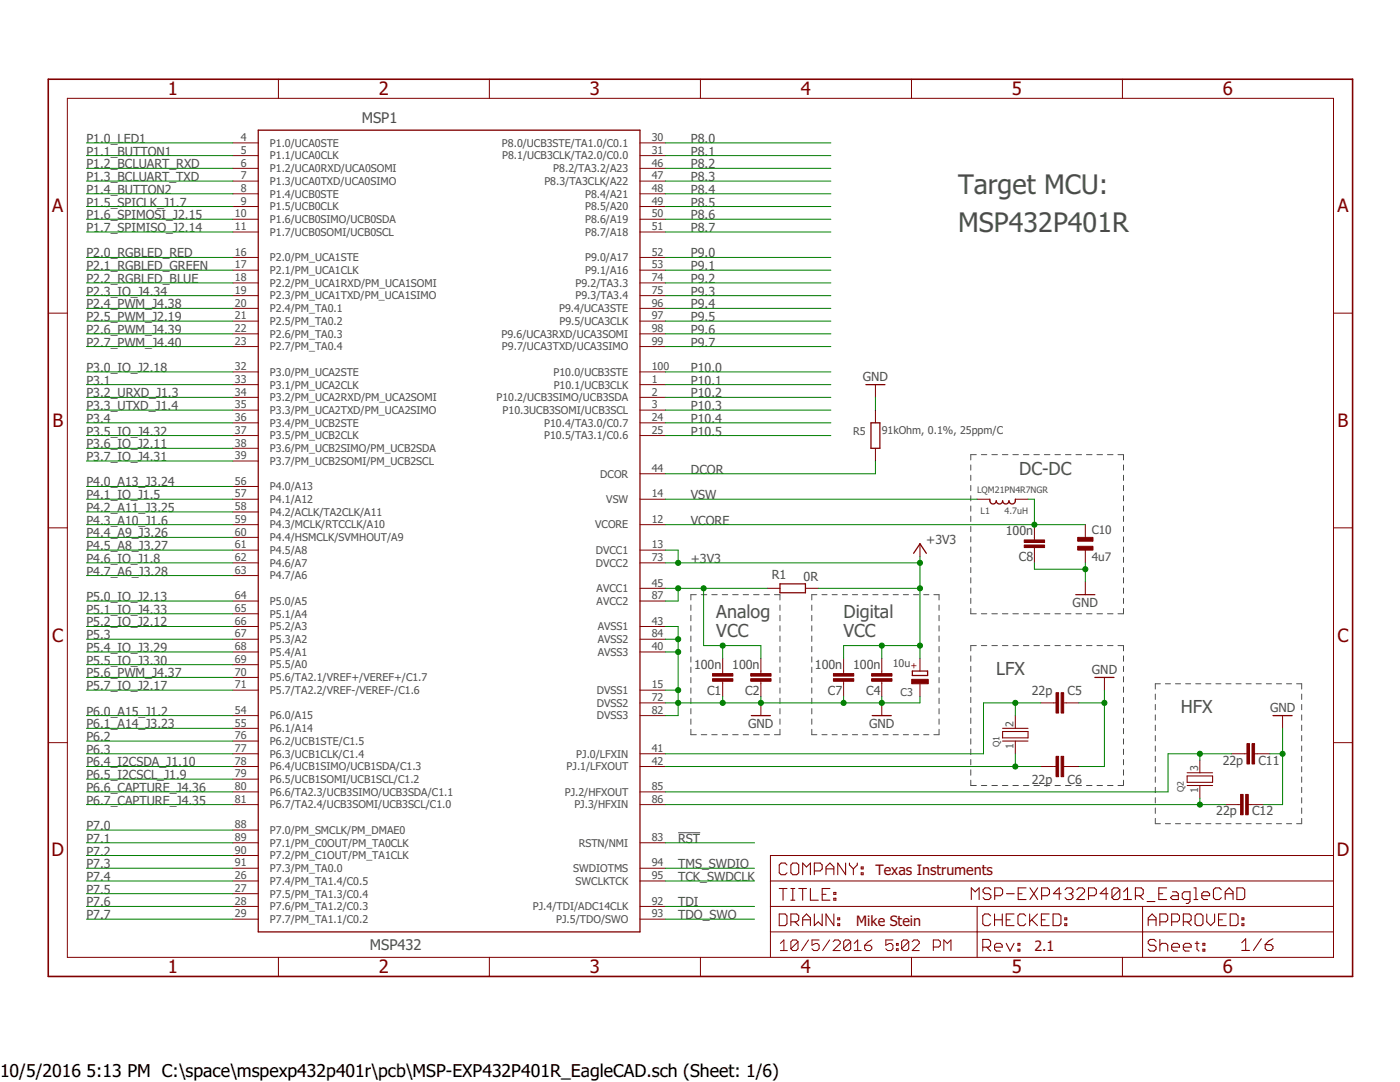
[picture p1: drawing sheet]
<svg xmlns="http://www.w3.org/2000/svg" width="279mm" height="216mm" viewBox="0 0 279 216" stroke-linecap="round" stroke-linejoin="round" font-family="sans-serif">
<g fill="none" stroke="#505050" stroke-width=".2">
<path d="M193.7 92.8v1M193.7 94.8v1.1M193.7 96.9v1M193.7 98.9v1M194.8 90.7h-1.1v1.1M195.9 90.7h1M198 90.7h1.1M200 90.7h1.1M202.1 90.7h1.1M204.2 90.7h1.1M206.3 90.7h1.1M208.4 90.7h1.1"/>
<path d="M210.5 90.7h1.1M212.6 90.7h1.1M214.7 90.7h1.1M216.8 90.7h1.1M218.9 90.7h1.1M221 90.7h1.1M223.1 90.7h1.1v1.1M224.2 92.8v1M224.2 94.8v1.1M224.2 96.9v1M224.2 98.9v1M139 118.7h-1.1v1"/>
<path d="M140 118.7h1.1M142 118.7h1.1M144.1 118.7h1.1M146.2 118.7h1.1M148.3 118.7h1.1M150.4 118.7h1.1M152.5 118.7h1.1M154.6 118.7h1.1v1M163 118.7h-1v1M164 118.7h1.1M166.1 118.7h1M168.1 118.7h1"/>
<path d="M170.1 118.7h1.1M172.1 118.7h1.1M174.2 118.7h1M176.2 118.7h1M178.2 118.7h1.1M180.3 118.7h1M182.3 118.7h1M184.3 118.7h1.1M186.4 118.7h1v1M193.7 101v1M193.7 103v1.1M193.7 105.1v1"/>
<path d="M193.7 107.1v1M193.7 109.1v1.1M193.7 111.2v1M193.7 113.2v1.1M193.7 115.3v1M193.7 117.3v1.1M193.7 119.4v1M224.2 101v1M224.2 103v1.1M224.2 105.1v1M224.2 107.1v1M224.2 109.1v1.1"/>
<path d="M224.2 111.2v1M224.2 113.2v1.1M224.2 115.3v1M224.2 117.3v1.1M224.2 119.4v1M137.9 120.7v1.1M137.9 122.8v1.1M137.9 124.9v1M137.9 126.9v1.1M137.9 129v1.1M137.9 131.1v1M137.9 133.1v1.1"/>
<path d="M137.9 135.2v1M137.9 137.3v1M137.9 139.3v1.1M155.7 120.7v1.1M155.7 122.8v1.1M155.7 124.9v1M155.7 126.9v1.1M155.7 129v1.1M155.7 131.1v1M155.7 133.1v1.1M155.7 135.2v1M155.7 137.3v1"/>
<path d="M155.7 139.3v1.1M162 120.7v1.1M162 122.8v1.1M162 124.9v1M162 126.9v1.1M162 129v1.1M162 131.1v1M162 133.1v1.1M162 135.2v1M162 137.3v1M162 139.3v1.1M187.4 120.7v1.1"/>
<path d="M187.4 122.8v1.1M187.4 124.9v1M187.4 126.9v1.1M187.4 129v1.1M187.4 131.1v1M187.4 133.1v1.1M187.4 135.2v1M187.4 137.3v1M187.4 139.3v1.1M193.7 121.4v1.1h1.1M193.7 130.9v1.1M193.7 132.9v1.1"/>
<path d="M193.7 135v1.1M193.7 137.1v1.1M193.7 139.1v1.1M194.8 128.8h-1.1v1.1M195.9 128.8h1M195.9 122.5h1M198 128.8h1.1M198 122.5h1.1M200 128.8h1.1M200 122.5h1.1M202.1 128.8h1.1M202.1 122.5h1.1"/>
<path d="M204.2 128.8h1.1M204.2 122.5h1.1M206.3 128.8h1.1M206.3 122.5h1.1M208.4 128.8h1.1M208.4 122.5h1.1M210.5 128.8h1.1M210.5 122.5h1.1M212.6 128.8h1.1M212.6 122.5h1.1M214.7 128.8h1.1M214.7 122.5h1.1"/>
<path d="M216.8 128.8h1.1M216.8 122.5h1.1M218.9 128.8h1.1M218.9 122.5h1.1M221 128.8h1.1M221 122.5h1.1M223.1 128.8h1.1v1.1M224.2 121.4v1.1h-1.1M224.2 130.9v1.1M224.2 132.9v1.1M224.2 135v1.1M224.2 137.1v1.1"/>
<path d="M224.2 139.1v1.1M230.6 138.5v1.1M231.6 136.4h-1v1.1M232.6 136.4h1M234.6 136.4h1M236.6 136.4h1M238.6 136.4h1M240.6 136.4h1.1M242.7 136.4h1M244.7 136.4h1M246.7 136.4h1M248.7 136.4h1"/>
<path d="M250.7 136.4h1M252.7 136.4h1M254.7 136.4h1.1M256.8 136.4h1M258.8 136.4h1v1.1M259.8 138.5v1.1M137.9 141.4v1.1M137.9 143.5v1M137.9 145.5v1.1h1.1M140 146.6h1.1M142 146.6h1.1M144.1 146.6h1.1"/>
<path d="M146.2 146.6h1.1M148.3 146.6h1.1M150.4 146.6h1.1M152.5 146.6h1.1M155.7 141.4v1.1M155.7 143.5v1M155.7 145.5v1.1h-1.1M162 145.5v1.1h1M162 141.4v1.1M162 143.5v1M164 146.6h1.1M166.1 146.6h1"/>
<path d="M168.1 146.6h1M170.1 146.6h1.1M172.1 146.6h1.1M174.2 146.6h1M176.2 146.6h1M178.2 146.6h1.1M180.3 146.6h1M182.3 146.6h1M184.3 146.6h1.1M187.4 145.5v1.1h-1M187.4 141.4v1.1M187.4 143.5v1"/>
<path d="M193.7 141.2v1.1M193.7 143.3v1.1M193.7 145.4v1M193.7 147.4v1.1M193.7 149.5v1.1M193.7 151.6v1M193.7 153.6v1.1M193.7 155.7v1h1.1M195.9 156.7h1M198 156.7h1.1M200 156.7h1.1M202.1 156.7h1.1"/>
<path d="M204.2 156.7h1.1M206.3 156.7h1.1M208.4 156.7h1.1M210.5 156.7h1.1M212.6 156.7h1.1M214.7 156.7h1.1M216.8 156.7h1.1M218.9 156.7h1.1M221 156.7h1.1M224.2 141.2v1.1M224.2 143.3v1.1M224.2 145.4v1"/>
<path d="M224.2 147.4v1.1M224.2 149.5v1.1M224.2 151.6v1M224.2 153.6v1.1M224.2 155.7v1h-1.1M230.6 140.6v1M230.6 142.6v1.1M230.6 144.7v1.1M230.6 146.8v1M230.6 148.8v1.1M230.6 150.9v1.1M230.6 153v1"/>
<path d="M230.6 155v1.1M230.6 157.1v1.1M230.6 159.2v1M259.8 140.6v1M259.8 142.6v1.1M259.8 144.7v1.1M259.8 146.8v1M259.8 148.8v1.1M259.8 150.9v1.1M259.8 153v1M259.8 155v1.1M259.8 157.1v1.1"/>
<path d="M259.8 159.2v1M135.3 166.2h4.4M230.6 161.2v1.1M230.6 163.3v1.1h1M232.6 164.4h1M234.6 164.4h1M236.6 164.4h1M238.6 164.4h1M240.6 164.4h1.1M242.7 164.4h1M244.7 164.4h1M246.7 164.4h1"/>
<path d="M248.7 164.4h1M250.7 164.4h1M252.7 164.4h1M254.7 164.4h1.1M256.8 164.4h1M259.8 163.3v1.1h-1M259.8 161.2v1.1"/>
</g>
<path d="M51.5 26h76.2v159.9h-76.2zM172.8 76.8h3.8M173.8 84.4h1.8v5.1h-1.8zM197.5 99.6a.67 .67 0 0 0 .5 .9 .67 .67 0 0 0 .8-.6 .63 .63 0 0 0 .7 .7 .63 .63 0 0 0 .6-.7 .63 .63 0 0 0 .6 .7 .63 .63 0 0 0 .7-.7 .67 .67 0 0 0 .8 .6 .67 .67 0 0 0 .4-.9M155.7 116.5h5v1.8h-5zM182.3 110.4l1.3-1.9 1.3 1.9M214.7 118.7h3.8M182.1 133.9h3v.9h-3zM218.5 135.2h3.8M149.9 142.8h3.9M174.1 142.8h3.8M254.1 142.8h3.8" fill="none" stroke="#800000" stroke-width=".25"/>
<g fill="none" stroke="#800000" stroke-width=".2">
<path d="M13.4 19.6h252.7v171.4h-252.7zM55.6 15.8v3.8M97.7 15.8v3.8M139.8 15.8v3.8M181.9 15.8v3.8M224 15.8v3.8M46.5 28.5h5M46.5 31.1h5M46.5 33.6h5M46.5 36.1h5M46.5 38.7h5M127.7 28.5h5.1"/>
<path d="M127.7 31.1h5.1M127.7 33.6h5.1M127.7 36.1h5.1M127.7 38.7h5.1M46.5 41.2h5M46.5 43.8h5M46.5 46.3h5M46.5 51.4h5M46.5 53.9h5M46.5 56.5h5M46.5 59h5M127.7 41.2h5.1"/>
<path d="M127.7 43.8h5.1M127.7 46.3h5.1M127.7 51.4h5.1M127.7 53.9h5.1M127.7 56.5h5.1M127.7 59h5.1M9.6 62.5h3.8M46.5 76.8h5M46.5 79.3h5M46.5 61.5h5M46.5 64.1h5M46.5 66.6h5"/>
<path d="M46.5 69.2h5M46.5 74.2h5M127.7 76.8h5.1M127.7 79.3h5.1M127.7 61.5h5.1M127.7 64.1h5.1M127.7 66.6h5.1M127.7 69.2h5.1M127.7 74.2h5.1M174.7 76.8v2.5M266.1 62.5h3.8M46.5 99.6h5"/>
<path d="M46.5 81.8h5M46.5 84.4h5M46.5 86.9h5M46.5 89.5h5M46.5 92h5M46.5 97.1h5M127.7 99.6h5.1M127.7 81.8h5.1M127.7 84.4h5.1M127.7 86.9h5.1M127.7 94.5h5.1M174.7 81.8v2.6"/>
<path d="M174.7 89.5v2.5M195 99.6h2.5M202.6 99.6h2.6M9.6 105.3h3.8M46.5 102.2h5M46.5 104.7h5M46.5 107.2h5M46.5 109.8h5M46.5 112.3h5M46.5 114.9h5M46.5 119.9h5M127.7 104.7h5.1"/>
<path d="M127.7 109.8h5.1M127.7 112.3h5.1M127.7 119.9h5.1M127.7 117.4h5.1M153.1 117.4h2.6M160.7 117.4h2.6M183.6 108.5v2.5M206.4 104.7v3M206.4 109.3v3M216.6 104.7v2.5M216.6 109.8v2.5M216.6 116.1v2.6"/>
<path d="M266.1 105.3h3.8M46.5 122.5h5M46.5 125h5M46.5 127.6h5M46.5 130.1h5M46.5 132.6h5M46.5 135.2h5M46.5 137.7h5M127.7 125h5.1M127.7 127.6h5.1M127.7 130.1h5.1M127.7 137.7h5.1"/>
<path d="M144.2 131.4v3M144.2 135.9v3.1M151.8 131.4v3M151.8 135.9v3.1M168.4 131.4v3M168.4 135.9v3.1M176 131.4v3M176 135.9v3.1M183.6 131.4v2.5M183.6 136.4v2.6M220.4 135.2v2.5M9.6 148.2h3.8"/>
<path d="M46.5 153h5M46.5 142.8h5M46.5 145.3h5M46.5 147.9h5M46.5 150.4h5M46.5 155.5h5M46.5 158h5M127.7 140.3h5.1M127.7 153h5.1M127.7 142.8h5.1M127.7 150.4h5.1M127.7 158h5.1"/>
<path d="M151.8 140.3v2.5M176 140.3v2.5M202.6 142.8v2.5M202.6 147.9v2.5M207.7 140.3h3.1M207.7 153h3.1M212.3 140.3h3M212.3 153h3M239.5 151.7v2.5M239.5 156.7v2.6M245.8 150.4h3.1M250.4 150.4h3"/>
<path d="M256 142.8v2.5M266.1 148.2h3.8M46.5 170.7h5M46.5 175.8h5M46.5 160.5h5M46.5 165.6h5M46.5 168.2h5M46.5 173.2h5M46.5 178.3h5M127.7 175.8h5.1M127.7 160.5h5.1M127.7 168.2h5.1"/>
<path d="M127.7 173.2h5.1M153.8 175.8h112.3M244.5 160.5h3.1M249.1 160.5h3.1M266.1 170.7h-112.3v20.3M46.5 180.9h5M46.5 183.4h5M55.6 191v3.8M97.7 191v3.8M127.7 180.9h5.1M127.7 183.4h5.1M139.8 191v3.8"/>
<path d="M153.8 185.9h112.3M153.8 180.9h112.3M155.7 188.3l.7-.7v2.1M155.7 189.7h1.4M159.3 187.9v1.4l-.4 .4h-.7l-.4-.4M159.3 187.9l-.4-.3h-.7l-.4 .3v1.4M159.3 187.9l-1.5 1.4M161.4 187.6l-1.4 2.1M163.5 187.6h-1.4v1l.7-.3h.3l.4 .3v.7l-.4 .4h-.7l-.3-.4M165.6 187.6l-1.4 2.1M166.3 187.9l.3-.3h.7l.4 .3v.4l-1.4 1.4h1.4M169.8 187.9v1.4l-.4 .4h-.7l-.3-.4"/>
<path d="M169.8 187.9l-.4-.3h-.7l-.3 .3v1.4M169.8 187.9l-1.4 1.4M170.5 189.7h1.4M170.5 188.3l.7-.7v2.1M172.6 188.6h1l.4 .4v.3l-.4 .4h-.7l-.3-.4zM174 187.6l-.7 .3-.7 .7M178.2 187.6h-1.4v1l.7-.3h.3l.4 .3v.7l-.4 .4h-.7l-.3-.4M178.9 189.3h.3v.4h-.3zM178.9 188.3h.3v.3h-.3zM181.4 187.9v1.4l-.4 .4h-.7l-.4-.4M181.4 187.9l-.4-.3h-.7l-.4 .3v1.4M181.4 187.9l-1.5 1.4"/>
<path d="M181.9 191v3.8M182.1 187.9l.3-.3h.7l.4 .3v.4l-1.4 1.4h1.4M186.3 189h1l.4-.4v-.7l-.4-.3h-1v2.1M188.4 189.7v-2.1l.7 .7 .7-.7v2.1M195 180.9v10.1M224 191v3.8M228 180.9v10.1"/>
</g>
<g fill="#800000" stroke="#800000" stroke-width=".2">
<path d="M149.8 135.4h4.1v.5h-4.1z"/>
<path d="M149.8 134.4h4.1v.5h-4.1z"/>
<path d="M142.2 135.4h4.1v.5h-4.1z"/>
<path d="M142.2 134.4h4.1v.5h-4.1z"/>
<path d="M211.8 138.2h.5v4.1h-.5z"/>
<path d="M210.8 138.2h.5v4.1h-.5z"/>
<path d="M211.8 150.9h.5v4.1h-.5z"/>
<path d="M210.8 150.9h.5v4.1h-.5z"/>
<path d="M215.1 107.2h3v.8h-3z"/>
<path d="M215.1 109h3v.8h-3z"/>
<path d="M173.9 135.4h4.1v.5h-4.1z"/>
<path d="M173.9 134.4h4.1v.5h-4.1z"/>
<path d="M166.3 135.4h4.1v.5h-4.1z"/>
<path d="M166.3 134.4h4.1v.5h-4.1z"/>
<path d="M181.9 135.6h3.4v.8h-3.4z"/>
<path d="M204.4 108.8h4.1v.5h-4.1z"/>
<path d="M204.4 107.7h4.1v.5h-4.1z"/>
<path d="M249.9 148.4h.5v4h-.5z"/>
<path d="M248.9 148.4h.5v4h-.5z"/>
<path d="M248.6 158.5h.5v4.1h-.5z"/>
<path d="M247.6 158.5h.5v4.1h-.5z"/>
</g>
<g fill="none" stroke="#800000" stroke-width=".21">
<path d="M200.1 146h5.1v1.2h-5.1zM200.1 145.3h5.1M200.1 147.9h5.1M236.9 154.2h5.1M236.9 156.7h5.1M236.9 154.8h5.1v1.3h-5.1zM155.5 177.3h1.6M156.3 177.3v2.3M157.1 172.6l-.4-.4h-.8l-.4 .4v1.6l.4 .3h.8l.4-.3M157.8 177.3h.8M157.8 179.6h.8M158.2 172.2h.8l.4 .4v1.6l-.4 .3h-.8l-.4-.3v-1.6z"/>
<path d="M158.2 177.3v2.3M159.4 177.3h1.6M160.2 174.5v-2.3l.8 .8 .7-.8v2.3M160.2 177.3v2.3M161.7 177.3v2.3h1.6M162.5 173.8h1.2l.4-.4v-.8l-.4-.4h-1.2v2.3M164.1 178.5h.7M164.8 174.5v-1.5l.8-.8 .8 .8v1.5M164.8 173.4h1.6M165.6 177.3h-1.5v2.3h1.5M166.4 178.1h.4v.4h-.4zM166.4 179.2h.4v.4h-.4z"/>
<path d="M168.8 172.2v2.3l-1.6-2.3v2.3M169.5 172.2v.4l.8 .8M170.3 173.4v1.1M171.1 172.2v.4l-.8 .8M171.9 174.2h.4v.3h-.4zM171.9 173h.4v.4h-.4zM193.8 179.5v-2.3l.8 .7 .8-.7v2.3M197.7 177.5l-.3-.3h-.8l-.4 .3v.4l.4 .4h.8l.3 .4v.4l-.3 .4h-.8l-.4-.4M198.5 178.7h1.2l.4-.4v-.8l-.4-.3h-1.2v2.3M200.9 178.3h1.5M203.2 178.3h.8M204.8 177.2h-1.6v2.3h1.6"/>
<path d="M205.5 177.2l1.6 2.3M207.1 177.2l-1.6 2.3M207.9 178.7h1.1l.4-.4v-.8l-.4-.3h-1.1v2.3M211.8 178.3h-1.6l1.2-1.1v2.3M212.6 177.5l.3-.3h.8l.4 .3v.4l-.4 .4M213.3 178.3h.4M213.7 178.3l.4 .4v.4l-.4 .4h-.8l-.3-.4M214.9 177.5l.4-.3h.8l.4 .3v.4l-1.6 1.6h1.6M217.2 178.7h1.2l.4-.4v-.8l-.4-.3h-1.2v2.3M221.1 178.3h-1.5l1.1-1.1v2.3M223.5 177.5l-.4-.3h-.8l-.4 .3v1.6M223.5 177.5v1.6l-.4 .4h-.8l-.4-.4"/>
<path d="M223.5 177.5l-1.6 1.6M224.2 179.5h1.6M224.2 177.9l.8-.7v2.3M226.6 178.7h1.2l.4-.4v-.8l-.4-.3h-1.2v2.3M227.4 178.7l.8 .8M228.9 179.9h1.6M231.3 178.3h.8M232.8 177.2h-1.5v2.3h1.5M234 177.9h.8l.4 .4v1.2h-1.2l-.4-.4 .4-.4h1.2M237.5 179.5h-1.2l-.4-.4v-.8l.4-.4h1.2v2l-.4 .4h-.4M238.3 177.2h.4v2.3M238.3 179.5h.8"/>
<path d="M239.8 178.7h1.6v-.4l-.4-.4h-.8l-.4 .4v.8l.4 .4h.8M243.7 177.5l-.3-.3h-.8l-.4 .3v1.6l.4 .4h.8l.3-.4M244.5 178.3h1.6M244.5 179.5v-1.6l.8-.7 .8 .7v1.6M246.8 177.2h1.2l.4 .3v1.6l-.4 .4h-1.2zM155.5 182.4h1.2l.4 .4v1.5l-.4 .4h-1.2zM157.8 183.9h1.2l.4-.4v-.7l-.4-.4h-1.2v2.3M158.6 183.9l.8 .8M160.2 184.7v-1.5l.8-.8 .7 .8v1.5M160.2 183.5h1.5M162.5 182.4v2.3l.8-.8 .8 .8v-2.3M166.4 182.4v2.3l-1.6-2.3v2.3"/>
<path d="M167.2 184.3h.4v.4h-.4zM167.2 183.2h.4v.3h-.4zM196.1 189h1.2l.4-.4v-.8l-.4-.3h-1.2v2.3M196.9 189l.8 .8M197.7 182.8l-.4-.4h-.8l-.4 .4v1.5l.4 .4h.8l.4-.4M198.5 189h1.5v-.4l-.4-.4h-.7l-.4 .4v.8l.4 .4h.7M198.5 182.4v2.3M198.5 183.5h1.5M200 182.4v2.3M200.8 188.2l.8 1.6 .8-1.6M200.8 183.5h.8M202.4 182.4h-1.6v2.3h1.6"/>
<path d="M203.2 188.2h.3v.4h-.3zM203.2 189.4h.3v.4h-.3zM204.7 182.8l-.4-.4h-.8l-.3 .4v1.5l.3 .4h.8l.4-.4M205.5 182.4v2.3M205.9 183.5l1.2 1.2M207.1 182.4l-1.6 1.5M207.8 183.5h.8M209.4 182.4h-1.6v2.3h1.6M210.2 182.4h1.1l.4 .4v1.5l-.4 .4h-1.1zM212.5 184.3h.4v.4h-.4zM212.5 183.2h.4v.3h-.4zM229.2 184.7v-1.5l.7-.8 .8 .8v1.5"/>
<path d="M229.2 183.5h1.5M230.7 187.8l-.4-.3h-.8l-.3 .3v.4l.3 .4h.8l.4 .4v.4l-.4 .4h-.8l-.3-.4M231.5 183.9h1.2l.3-.4v-.7l-.3-.4h-1.2v2.3M231.5 187.5v2.3M231.5 188.6l.4-.4h.8l.3 .4v1.2M233.8 189h1.6v-.4l-.4-.4h-.8l-.4 .4v.8l.4 .4h.8M233.8 183.9h1.2l.4-.4v-.7l-.4-.4h-1.2v2.3M236.2 189h1.5v-.4l-.4-.4h-.7l-.4 .4v.8l.4 .4h.7M236.2 183.9h1.1l.4-.4v-.7l-.4-.4h-1.1v2.3M236.9 183.9l.8 .8M238.5 188.2h.8M238.5 182.8l.4-.4h.8l.4 .4v1.5l-.4 .4h-.8l-.4-.4z"/>
<path d="M238.9 187.8v1.6l.4 .4M240.1 188.2h.4v.4h-.4zM240.1 189.4h.4v.4h-.4zM240.8 182.4v1.5l.8 .8 .8-.8v-1.5M243.2 183.5h.8M244.7 182.4h-1.5v2.3h1.5M245.5 182.4h1.2l.4 .4v1.5l-.4 .4h-1.2zM247.8 188.1l.8-.8v2.4M247.8 189.7h1.6M247.9 184.3h.3v.4h-.3zM247.9 183.2h.3v.3h-.3zM251.7 187.3l-1.6 2.4"/>
<path d="M252.5 188.5h1.2l.3 .4v.4l-.3 .4h-.8l-.4-.4zM254 187.3l-.7 .4-.8 .8"/>
</g>
<path d="M9.6 15.8h260.3v179h-260.3z" fill="none" stroke="#800000" stroke-width=".32"/>
<g fill="none" stroke="#008000" stroke-width=".2">
<path d="M17.3 28.5h29.2M17.3 31.1h29.2M17.3 38.7h29.2M17.3 33.6h29.2M17.3 36.1h29.2M132.8 28.5h33M132.8 31.1h33M132.8 38.7h33M132.8 33.6h33M132.8 36.1h33M17.3 41.2h29.2M17.3 43.8h29.2"/>
<path d="M17.3 46.3h29.2M17.3 51.4h29.2M17.3 53.9h29.2M17.3 56.5h29.2M17.3 59h29.2M132.8 41.2h33M132.8 43.8h33M132.8 46.3h33M132.8 51.4h33M132.8 53.9h33M132.8 56.5h33M132.8 59h33"/>
<path d="M17.3 61.5h29.2M17.3 64.1h29.2M17.3 66.6h29.2M17.3 69.2h29.2M17.3 74.2h29.2M17.3 76.8h29.2M17.3 79.3h29.2M132.8 61.5h33M132.8 64.1h33M132.8 66.6h33M132.8 69.2h33M132.8 74.2h33"/>
<path d="M132.8 76.8h33M132.8 79.3h33M174.7 79.3v2.5M17.3 99.6h29.2M17.3 84.4h29.2M17.3 86.9h29.2M17.3 89.5h29.2M17.3 92h29.2M17.3 97.1h29.2M17.3 81.8h29.2M132.8 99.6h62.2M132.8 84.4h33"/>
<path d="M132.8 86.9h33M132.8 81.8h33M174.7 92v2.5h-41.9M205.2 99.6h1.2v5.1M17.3 112.3h29.2M17.3 109.8h29.2M17.3 104.7h29.2M17.3 119.9h29.2M17.3 102.2h29.2M17.3 107.2h29.2M17.3 114.9h29.2M132.8 109.8h2.5v2.5"/>
<path d="M132.8 117.4h20.3M132.8 112.3h50.8M132.8 104.7h83.8M135.3 117.4v2.5h-2.5M140.4 117.4v11.4h11.4v2.6M163.3 117.4h20.3M183.6 111v20.4M206.4 112.3v1.3h10.2M216.6 112.3v3.8M17.3 125h29.2M17.3 127.6h29.2M17.3 130.1h29.2"/>
<path d="M17.3 137.7h29.2M17.3 122.5h29.2M17.3 132.6h29.2M17.3 135.2h29.2M132.8 125h2.5v17.8h-2.5M132.8 127.6h2.5M132.8 130.1h2.5M132.8 137.7h2.5M144.2 128.8v2.6M144.2 139v1.3M151.8 139v1.3M168.4 139v1.3"/>
<path d="M176 128.8v2.6M176 139v1.3M183.6 139v1.3h-50.8M183.6 128.8h-15.2v2.6M220.4 137.7v15.3h-5.1M17.3 142.8h29.2M17.3 153h29.2M17.3 150.4h29.2M17.3 158h29.2M17.3 155.5h29.2M17.3 147.9h29.2M17.3 145.3h29.2"/>
<path d="M132.8 153h74.9M202.6 140.3v2.5M202.6 150.4v2.6M207.7 140.3h-11.4v10.1h-63.5M215.3 140.3h5.1M239.5 150.4v1.3M239.5 159.3v1.2M245.8 150.4h-12.7v7.6h-100.3M253.4 150.4h2.6M256 145.3v15.2h-3.8M17.3 160.5h29.2M17.3 173.2h29.2"/>
<path d="M17.3 175.8h29.2M17.3 168.2h29.2M17.3 165.6h29.2M17.3 170.7h29.2M17.3 178.3h29.2M132.8 160.5h111.7M132.8 173.2h17.8M132.8 175.8h17.8M132.8 168.2h17.8M17.3 180.9h29.2M17.3 183.4h29.2M132.8 180.9h17.8"/>
<path d="M132.8 183.4h17.8"/>
</g>
<g fill="#008000" stroke="#008000" stroke-width=".2">
<circle cx="151.8" cy="140.3" r=".51"/>
<circle cx="176" cy="140.3" r=".51"/>
<circle cx="168.4" cy="140.3" r=".51"/>
<circle cx="135.3" cy="127.6" r=".51"/>
<circle cx="135.3" cy="130.1" r=".51"/>
<circle cx="135.3" cy="137.7" r=".51"/>
<circle cx="135.3" cy="140.3" r=".51"/>
<circle cx="144.2" cy="140.3" r=".51"/>
<circle cx="220.4" cy="140.3" r=".51"/>
<circle cx="216.6" cy="113.6" r=".51"/>
<circle cx="256" cy="150.4" r=".51"/>
<circle cx="183.6" cy="117.4" r=".51"/>
<circle cx="183.6" cy="128.8" r=".51"/>
<circle cx="176" cy="128.8" r=".51"/>
<circle cx="135.3" cy="112.3" r=".51"/>
<circle cx="183.6" cy="112.3" r=".51"/>
<circle cx="206.4" cy="104.7" r=".51"/>
<circle cx="239.5" cy="160.5" r=".51"/>
<circle cx="239.5" cy="150.4" r=".51"/>
<circle cx="135.3" cy="117.4" r=".51"/>
<circle cx="140.4" cy="117.4" r=".51"/>
<circle cx="144.2" cy="128.8" r=".51"/>
<circle cx="202.6" cy="153" r=".51"/>
<circle cx="202.6" cy="140.3" r=".51"/>
</g>
<g font-size="5.4" fill="#505050">
<text x="191.2" y="38.7">Target MCU:</text>
<text x="191.2" y="46.3">MSP432P401R</text>
</g>
<g font-size="3.7" fill="#800000">
<text x="33.5" y="19">1</text>
<text x="75.6" y="19">2</text>
<text x="117.7" y="19">3</text>
<text x="159.8" y="19">4</text>
<text x="202" y="19">5</text>
<text x="244.1" y="19">6</text>
<text x="10.4" y="42.3">A</text>
<text x="266.9" y="42.3">A</text>
<text x="10.5" y="85.2">B</text>
<text x="267" y="85.2">B</text>
<text x="10.4" y="128">C</text>
<text x="266.9" y="128">C</text>
<text x="10.3" y="170.9">D</text>
<text x="266.8" y="170.9">D</text>
<text x="33.5" y="194.2">1</text>
<text x="75.6" y="194.2">2</text>
<text x="117.7" y="194.2">3</text>
<text x="159.8" y="194.2">4</text>
<text x="202" y="194.2">5</text>
<text x="244.1" y="194.2">6</text>
</g>
<g font-size="3.6" fill="#505050">
<text x="203.4" y="94.8">DC-DC</text>
<text x="143" y="123.2">Analog</text>
<text x="168.4" y="123.2">Digital</text>
<text x="143" y="127">VCC</text>
<text x="168.4" y="127">VCC</text>
<text x="198.8" y="134.7">LFX</text>
<text x="235.7" y="142.3">HFX</text>
</g>
<g font-size="3.5">
<text x="0" y="214.9">10/5/2016</text>
<text x="17.3" y="214.9">5:13 PM C:\space\mspexp432p401r\pcb\MSP-EXP432P401R_EagleCAD.sch (Sheet: 1/6)</text>
</g>
<g font-size="2.9" fill="#505050">
<text x="72.2" y="24.5">MSP1</text>
<text x="73.8" y="189.5">MSP432</text>
</g>
<g font-size="2.9" fill="#800000">
<text x="174.7" y="174.5">Texas Instruments</text>
<text x="170.9" y="184.7">Mike Stein</text>
<text x="206.4" y="189.8">2.1</text>
</g>
<g font-size="2.5" fill="#505050">
<text x="17.2" y="28.5">P1.0_LED1</text>
<text x="137.9" y="28.5">P8.0</text>
<text x="17.2" y="31.1">P1.1_BUTTON1</text>
<text x="17.2" y="33.6">P1.2_BCLUART_RXD</text>
<text x="137.9" y="31.1">P8.1</text>
<text x="137.9" y="33.6">P8.2</text>
<text x="17.2" y="38.7">P1.4_BUTTON2</text>
<text x="17.2" y="41.2">P1.5_SPICLK_J1.7</text>
<text x="17.2" y="36.1">P1.3_BCLUART_TXD</text>
<text x="137.9" y="36.1">P8.3</text>
<text x="137.9" y="38.7">P8.4</text>
<text x="137.9" y="41.2">P8.5</text>
<text x="17.2" y="43.7">P1.6_SPIMOSI_J2.15</text>
<text x="17.2" y="46.3">P1.7_SPIMISO_J2.14</text>
<text x="137.9" y="43.7">P8.6</text>
<text x="137.9" y="46.3">P8.7</text>
<text x="17.2" y="51.4">P2.0_RGBLED_RED</text>
<text x="17.2" y="53.9">P2.1_RGBLED_GREEN</text>
<text x="137.9" y="51.4">P9.0</text>
<text x="137.9" y="53.9">P9.1</text>
<text x="17.2" y="56.4">P2.2_RGBLED_BLUE</text>
<text x="17.2" y="59">P2.3_IO_J4.34</text>
<text x="137.9" y="56.4">P9.2</text>
<text x="137.9" y="59">P9.3</text>
<text x="17.2" y="61.5">P2.4_PWM_J4.38</text>
<text x="17.2" y="64.1">P2.5_PWM_J2.19</text>
<text x="137.9" y="61.5">P9.4</text>
<text x="137.9" y="64.1">P9.5</text>
<text x="17.2" y="66.6">P2.6_PWM_J4.39</text>
<text x="17.2" y="69.1">P2.7_PWM_J4.40</text>
<text x="137.9" y="66.6">P9.6</text>
<text x="137.9" y="69.1">P9.7</text>
<text x="17.2" y="74.2">P3.0_IO_J2.18</text>
<text x="17.2" y="76.8">P3.1</text>
<text x="137.9" y="74.2">P10.0</text>
<text x="137.9" y="76.8">P10.1</text>
<text x="172.2" y="76">GND</text>
<text x="17.2" y="79.3">P3.2_URXD_J1.3</text>
<text x="17.2" y="81.8">P3.3_UTXD_J1.4</text>
<text x="137.9" y="79.3">P10.2</text>
<text x="137.9" y="81.8">P10.3</text>
<text x="17.2" y="84.4">P3.4</text>
<text x="17.2" y="86.9">P3.5_IO_J4.32</text>
<text x="17.2" y="89.5">P3.6_IO_J2.11</text>
<text x="137.9" y="84.4">P10.4</text>
<text x="137.9" y="86.9">P10.5</text>
<text x="17.2" y="92">P3.7_IO_J4.31</text>
<text x="137.9" y="94.5">DCOR</text>
<text x="17.2" y="97.1">P4.0_A13_J3.24</text>
<text x="17.2" y="99.6">P4.1_IO_J1.5</text>
<text x="137.9" y="99.6">VSW</text>
<text x="17.2" y="102.2">P4.2_A11_J3.25</text>
<text x="17.2" y="104.7">P4.3_A10_J1.6</text>
<text x="17.2" y="107.2">P4.4_A9_J3.26</text>
<text x="137.9" y="104.7">VCORE</text>
<text x="200.7" y="106.9">100n</text>
<text x="17.2" y="109.8">P4.5_A8_J3.27</text>
<text x="17.2" y="112.3">P4.6_IO_J1.8</text>
<text x="137.9" y="112.3">+3V3</text>
<text x="184.9" y="108.5">+3V3</text>
<text x="203.3" y="111.9">C8</text>
<text x="17.2" y="114.8">P4.7_A6_J3.28</text>
<text x="17.2" y="119.9">P5.0_IO_J2.13</text>
<text x="154" y="115.6">R1</text>
<text x="160.4" y="115.9">0R</text>
<text x="17.2" y="122.5">P5.1_IO_J4.33</text>
<text x="17.2" y="125">P5.2_IO_J2.12</text>
<text x="214.1" y="121.2">GND</text>
<text x="17.2" y="127.5">P5.3</text>
<text x="17.2" y="130.1">P5.4_IO_J3.29</text>
<text x="17.2" y="132.6">P5.5_IO_J3.30</text>
<text x="17.2" y="135.2">P5.6_PWM_J4.37</text>
<text x="17.2" y="137.7">P5.7_IO_J2.17</text>
<text x="138.5" y="133.5">100n</text>
<text x="146.1" y="133.5">100n</text>
<text x="162.6" y="133.5">100n</text>
<text x="170.3" y="133.5">100n</text>
<text x="217.9" y="134.4">GND</text>
<text x="17.2" y="142.8">P6.0_A15_J1.2</text>
<text x="141.1" y="138.6">C1</text>
<text x="148.7" y="138.6">C2</text>
<text x="165.2" y="138.6">C7</text>
<text x="172.9" y="138.6">C4</text>
<text x="205.9" y="138.6">22p</text>
<text x="213" y="138.6">C5</text>
<text x="253.5" y="142">GND</text>
<text x="17.2" y="147.9">P6.2</text>
<text x="17.2" y="145.3">P6.1_A14_J3.23</text>
<text x="149.3" y="145.3">GND</text>
<text x="173.4" y="145.3">GND</text>
<text x="17.2" y="152.9">P6.4_I2CSDA_J1.10</text>
<text x="17.2" y="155.5">P6.5_I2CSCL_J1.9</text>
<text x="17.2" y="150.4">P6.3</text>
<text x="244" y="152.6">22p</text>
<text x="251.1" y="152.6">C11</text>
<text x="17.2" y="158">P6.6_CAPTURE_J4.36</text>
<text x="17.2" y="160.6">P6.7_CAPTURE_J4.35</text>
<text x="205.9" y="156.4">22p</text>
<text x="213" y="156.4">C6</text>
<text x="17.2" y="165.6">P7.0</text>
<text x="242.7" y="162.7">22p</text>
<text x="249.9" y="162.7">C12</text>
<text x="17.2" y="168.2">P7.1</text>
<text x="17.2" y="170.7">P7.2</text>
<text x="17.2" y="173.3">P7.3</text>
<text x="135.3" y="173.3">TMS_SWDIO</text>
<text x="135.3" y="168.2">RST</text>
<text x="17.2" y="175.8">P7.4</text>
<text x="17.2" y="178.3">P7.5</text>
<text x="135.3" y="175.8">TCK_SWDCLK</text>
<text x="17.2" y="180.9">P7.6</text>
<text x="17.2" y="183.4">P7.7</text>
<text x="135.3" y="180.9">TDI</text>
<text x="135.3" y="183.4">TDO_SWO</text>
</g>
<g font-size="2.3" fill="#505050">
<text x="217.9" y="106.6">C10</text>
<text x="217.9" y="111.9">4u7</text>
</g>
<g font-size="2.1" fill="#505050">
<text x="48" y="28.2">4</text>
<text x="53.9" y="29.3">P1.0/UCA0STE</text>
<text x="100.2" y="29.3">P8.0/UCB3STE/TA1.0/C0.1</text>
<text x="130.1" y="28.2">30</text>
<text x="48" y="30.7">5</text>
<text x="48" y="33.2">6</text>
<text x="48" y="35.8">7</text>
<text x="53.9" y="31.8">P1.1/UCA0CLK</text>
<text x="53.9" y="34.4">P1.2/UCA0RXD/UCA0SOMI</text>
<text x="100.2" y="31.8">P8.1/UCB3CLK/TA2.0/C0.0</text>
<text x="110.4" y="34.4">P8.2/TA3.2/A23</text>
<text x="130.1" y="35.8">47</text>
<text x="130.1" y="33.2">46</text>
<text x="130.1" y="30.7">31</text>
<text x="48" y="38.3">8</text>
<text x="48" y="40.9">9</text>
<text x="53.9" y="36.9">P1.3/UCA0TXD/UCA0SIMO</text>
<text x="53.9" y="39.4">P1.4/UCB0STE</text>
<text x="53.9" y="42">P1.5/UCB0CLK</text>
<text x="108.6" y="36.9">P8.3/TA3CLK/A22</text>
<text x="116.8" y="42">P8.5/A20</text>
<text x="116.8" y="39.4">P8.4/A21</text>
<text x="130.1" y="40.9">49</text>
<text x="130.1" y="38.3">48</text>
<text x="46.9" y="43.4">10</text>
<text x="46.9" y="45.9">11</text>
<text x="53.9" y="44.5">P1.6/UCB0SIMO/UCB0SDA</text>
<text x="53.9" y="47">P1.7/UCB0SOMI/UCB0SCL</text>
<text x="116.8" y="47">P8.7/A18</text>
<text x="116.8" y="44.5">P8.6/A19</text>
<text x="130.1" y="45.9">51</text>
<text x="130.1" y="43.4">50</text>
<text x="46.9" y="51">16</text>
<text x="46.9" y="53.5">17</text>
<text x="53.9" y="52.1">P2.0/PM_UCA1STE</text>
<text x="116.8" y="52.1">P9.0/A17</text>
<text x="130.1" y="53.5">53</text>
<text x="130.1" y="51">52</text>
<text x="46.9" y="56.1">18</text>
<text x="46.9" y="58.6">19</text>
<text x="53.9" y="54.7">P2.1/PM_UCA1CLK</text>
<text x="53.9" y="57.2">P2.2/PM_UCA1RXD/PM_UCA1SOMI</text>
<text x="53.9" y="59.7">P2.3/PM_UCA1TXD/PM_UCA1SIMO</text>
<text x="114.9" y="59.7">P9.3/TA3.4</text>
<text x="114.9" y="57.2">P9.2/TA3.3</text>
<text x="116.8" y="54.7">P9.1/A16</text>
<text x="130.1" y="58.6">75</text>
<text x="130.1" y="56.1">74</text>
<text x="46.9" y="61.2">20</text>
<text x="46.9" y="63.7">21</text>
<text x="53.9" y="62.3">P2.4/PM_TA0.1</text>
<text x="53.9" y="64.8">P2.5/PM_TA0.2</text>
<text x="111.6" y="62.3">P9.4/UCA3STE</text>
<text x="111.6" y="64.8">P9.5/UCA3CLK</text>
<text x="130.1" y="63.7">97</text>
<text x="130.1" y="61.2">96</text>
<text x="46.9" y="66.2">22</text>
<text x="46.9" y="68.8">23</text>
<text x="53.9" y="67.4">P2.6/PM_TA0.3</text>
<text x="53.9" y="69.9">P2.7/PM_TA0.4</text>
<text x="100.1" y="67.4">P9.6/UCA3RXD/UCA3SOMI</text>
<text x="100.2" y="69.9">P9.7/UCA3TXD/UCA3SIMO</text>
<text x="130.1" y="68.8">99</text>
<text x="130.1" y="66.2">98</text>
<text x="46.9" y="73.9">32</text>
<text x="46.9" y="76.4">33</text>
<text x="53.9" y="75">P3.0/PM_UCA2STE</text>
<text x="53.9" y="77.5">P3.1/PM_UCA2CLK</text>
<text x="110.5" y="75">P10.0/UCB3STE</text>
<text x="110.5" y="77.5">P10.1/UCB3CLK</text>
<text x="130.1" y="76.4">1</text>
<text x="130.1" y="73.9">100</text>
<text x="46.9" y="78.9">34</text>
<text x="46.9" y="81.5">35</text>
<text x="53.9" y="80.1">P3.2/PM_UCA2RXD/PM_UCA2SOMI</text>
<text x="53.9" y="82.6">P3.3/PM_UCA2TXD/PM_UCA2SIMO</text>
<text x="99.1" y="80.1">P10.2/UCB3SIMO/UCB3SDA</text>
<text x="100.3" y="82.6">P10.3UCB3SOMI/UCB3SCL</text>
<text x="130.1" y="78.9">2</text>
<text x="130.1" y="81.5">3</text>
<text x="46.9" y="84">36</text>
<text x="46.9" y="86.6">37</text>
<text x="46.9" y="89.1">38</text>
<text x="53.9" y="85.1">P3.4/PM_UCB2STE</text>
<text x="53.9" y="87.7">P3.5/PM_UCB2CLK</text>
<text x="108.6" y="87.7">P10.5/TA3.1/C0.6</text>
<text x="108.6" y="85.1">P10.4/TA3.0/C0.7</text>
<text x="130.1" y="86.6">25</text>
<text x="130.1" y="84">24</text>
<text x="170.3" y="86.8">R5</text>
<text x="176" y="86.7">91kOhm, 0.1%, 25ppm/C</text>
<text x="46.9" y="91.6">39</text>
<text x="53.9" y="90.2">P3.6/PM_UCB2SIMO/PM_UCB2SDA</text>
<text x="53.9" y="92.8">P3.7/PM_UCB2SOMI/PM_UCB2SCL</text>
<text x="119.8" y="95.3">DCOR</text>
<text x="130.1" y="94.2">44</text>
<text x="46.9" y="96.7">56</text>
<text x="46.9" y="99.3">57</text>
<text x="46.9" y="101.8">58</text>
<text x="53.9" y="97.8">P4.0/A13</text>
<text x="53.9" y="100.4">P4.1/A12</text>
<text x="121" y="100.4">VSW</text>
<text x="130.1" y="99.3">14</text>
<text x="46.9" y="104.3">59</text>
<text x="46.9" y="106.9">60</text>
<text x="53.9" y="102.9">P4.2/ACLK/TA2CLK/A11</text>
<text x="53.9" y="105.5">P4.3/MCLK/RTCCLK/A10</text>
<text x="53.9" y="108">P4.4/HSMCLK/SVMHOUT/A9</text>
<text x="118.8" y="105.5">VCORE</text>
<text x="130.1" y="104.3">12</text>
<text x="46.9" y="109.4">61</text>
<text x="46.9" y="112">62</text>
<text x="53.9" y="110.5">P4.5/A8</text>
<text x="53.9" y="113.1">P4.6/A7</text>
<text x="118.9" y="113.1">DVCC2</text>
<text x="118.9" y="110.5">DVCC1</text>
<text x="130.1" y="112">73</text>
<text x="130.1" y="109.4">13</text>
<text x="46.9" y="114.5">63</text>
<text x="46.9" y="119.6">64</text>
<text x="53.9" y="115.6">P4.7/A6</text>
<text x="119.1" y="118.2">AVCC1</text>
<text x="130.1" y="119.6">87</text>
<text x="130.1" y="117">45</text>
<text x="46.9" y="122.1">65</text>
<text x="46.9" y="124.7">66</text>
<text x="53.9" y="120.7">P5.0/A5</text>
<text x="53.9" y="123.2">P5.1/A4</text>
<text x="53.9" y="125.8">P5.2/A3</text>
<text x="119.1" y="120.7">AVCC2</text>
<text x="119.3" y="125.8">AVSS1</text>
<text x="130.1" y="124.7">43</text>
<text x="46.9" y="127.2">67</text>
<text x="46.9" y="129.7">68</text>
<text x="53.9" y="128.3">P5.3/A2</text>
<text x="53.9" y="130.8">P5.4/A1</text>
<text x="119.3" y="130.8">AVSS3</text>
<text x="119.3" y="128.3">AVSS2</text>
<text x="130.1" y="129.7">40</text>
<text x="130.1" y="127.2">84</text>
<text x="46.9" y="132.3">69</text>
<text x="46.9" y="134.8">70</text>
<text x="46.9" y="137.3">71</text>
<text x="53.9" y="133.4">P5.5/A0</text>
<text x="53.9" y="135.9">P5.6/TA2.1/VREF+/VEREF+/C1.7</text>
<text x="130.1" y="137.3">15</text>
<text x="178.2" y="133.1">10u</text>
<text x="46.9" y="142.4">54</text>
<text x="53.9" y="138.5">P5.7/TA2.2/VREF-/VEREF-/C1.6</text>
<text x="53.9" y="143.5">P6.0/A15</text>
<text x="119.1" y="143.5">DVSS3</text>
<text x="119.1" y="141">DVSS2</text>
<text x="119.1" y="138.5">DVSS1</text>
<text x="130.1" y="142.4">82</text>
<text x="130.1" y="139.9">72</text>
<text x="179.7" y="138.9">C3</text>
<text x="46.9" y="145">55</text>
<text x="46.9" y="147.5">76</text>
<text x="53.9" y="146.1">P6.1/A14</text>
<text x="53.9" y="148.6">P6.2/UCB1STE/C1.5</text>
<text x="202.3" y="149.4" transform="rotate(-90 202.3 149.4)">1</text>
<text x="202.3" y="145" transform="rotate(-90 202.3 145)">2</text>
<text x="46.9" y="150">77</text>
<text x="46.9" y="152.6">78</text>
<text x="46.9" y="155.1">79</text>
<text x="53.9" y="151.2">P6.3/UCB1CLK/C1.4</text>
<text x="53.9" y="153.7">P6.4/UCB1SIMO/UCB1SDA/C1.3</text>
<text x="113.1" y="153.7">PJ.1/LFXOUT</text>
<text x="115" y="151.2">PJ.0/LFXIN</text>
<text x="130.1" y="152.6">42</text>
<text x="130.1" y="150">41</text>
<text x="239.1" y="153.9" transform="rotate(-90 239.1 153.9)">3</text>
<text x="46.9" y="157.7">80</text>
<text x="46.9" y="160.2">81</text>
<text x="53.9" y="156.2">P6.5/UCB1SOMI/UCB1SCL/C1.2</text>
<text x="53.9" y="158.8">P6.6/TA2.3/UCB3SIMO/UCB3SDA/C1.1</text>
<text x="53.9" y="161.3">P6.7/TA2.4/UCB3SOMI/UCB3SCL/C1.0</text>
<text x="112.7" y="158.8">PJ.2/HFXOUT</text>
<text x="114.6" y="161.3">PJ.3/HFXIN</text>
<text x="130.1" y="160.2">86</text>
<text x="130.1" y="157.7">85</text>
<text x="239.1" y="158.3" transform="rotate(-90 239.1 158.3)">1</text>
<text x="46.9" y="165.3">88</text>
<text x="46.9" y="167.8">89</text>
<text x="53.9" y="166.4">P7.0/PM_SMCLK/PM_DMAE0</text>
<text x="130.1" y="167.8">83</text>
<text x="46.9" y="170.4">90</text>
<text x="46.9" y="172.9">91</text>
<text x="53.9" y="168.9">P7.1/PM_C0OUT/PM_TA0CLK</text>
<text x="53.9" y="171.5">P7.2/PM_C1OUT/PM_TA1CLK</text>
<text x="115.5" y="168.9">RSTN/NMI</text>
<text x="130.1" y="172.9">94</text>
<text x="46.9" y="175.4">26</text>
<text x="46.9" y="178">27</text>
<text x="53.9" y="174">P7.3/PM_TA0.0</text>
<text x="53.9" y="176.6">P7.4/PM_TA1.4/C0.5</text>
<text x="53.9" y="179.1">P7.5/PM_TA1.3/C0.4</text>
<text x="114.4" y="174">SWDIOTMS</text>
<text x="114.9" y="176.6">SWCLKTCK</text>
<text x="130.1" y="175.4">95</text>
<text x="46.9" y="180.5">28</text>
<text x="46.9" y="183.1">29</text>
<text x="53.9" y="181.6">P7.6/PM_TA1.2/C0.3</text>
<text x="53.9" y="184.2">P7.7/PM_TA1.1/C0.2</text>
<text x="106.4" y="181.6">PJ.4/TDI/ADC14CLK</text>
<text x="111" y="184.2">PJ.5/TDO/SWO</text>
<text x="130.1" y="183.1">93</text>
<text x="130.1" y="180.5">92</text>
</g>
<g font-size="1.8" fill="#505050">
<text x="195" y="98.3">LQM21PN4R7NGR</text>
<text x="195.7" y="102.5">L1</text>
<text x="200.5" y="102.5">4.7uH</text>
<text x="199.5" y="149.1" transform="rotate(-90 199.5 149.1)">Q1</text>
<text x="236.3" y="158" transform="rotate(-90 236.3 158)">Q2</text>
</g>
<text font-size="1.8" fill="#800000" x="183" y="133.5" transform="rotate(-90 183 133.5)">+</text>
</svg>
